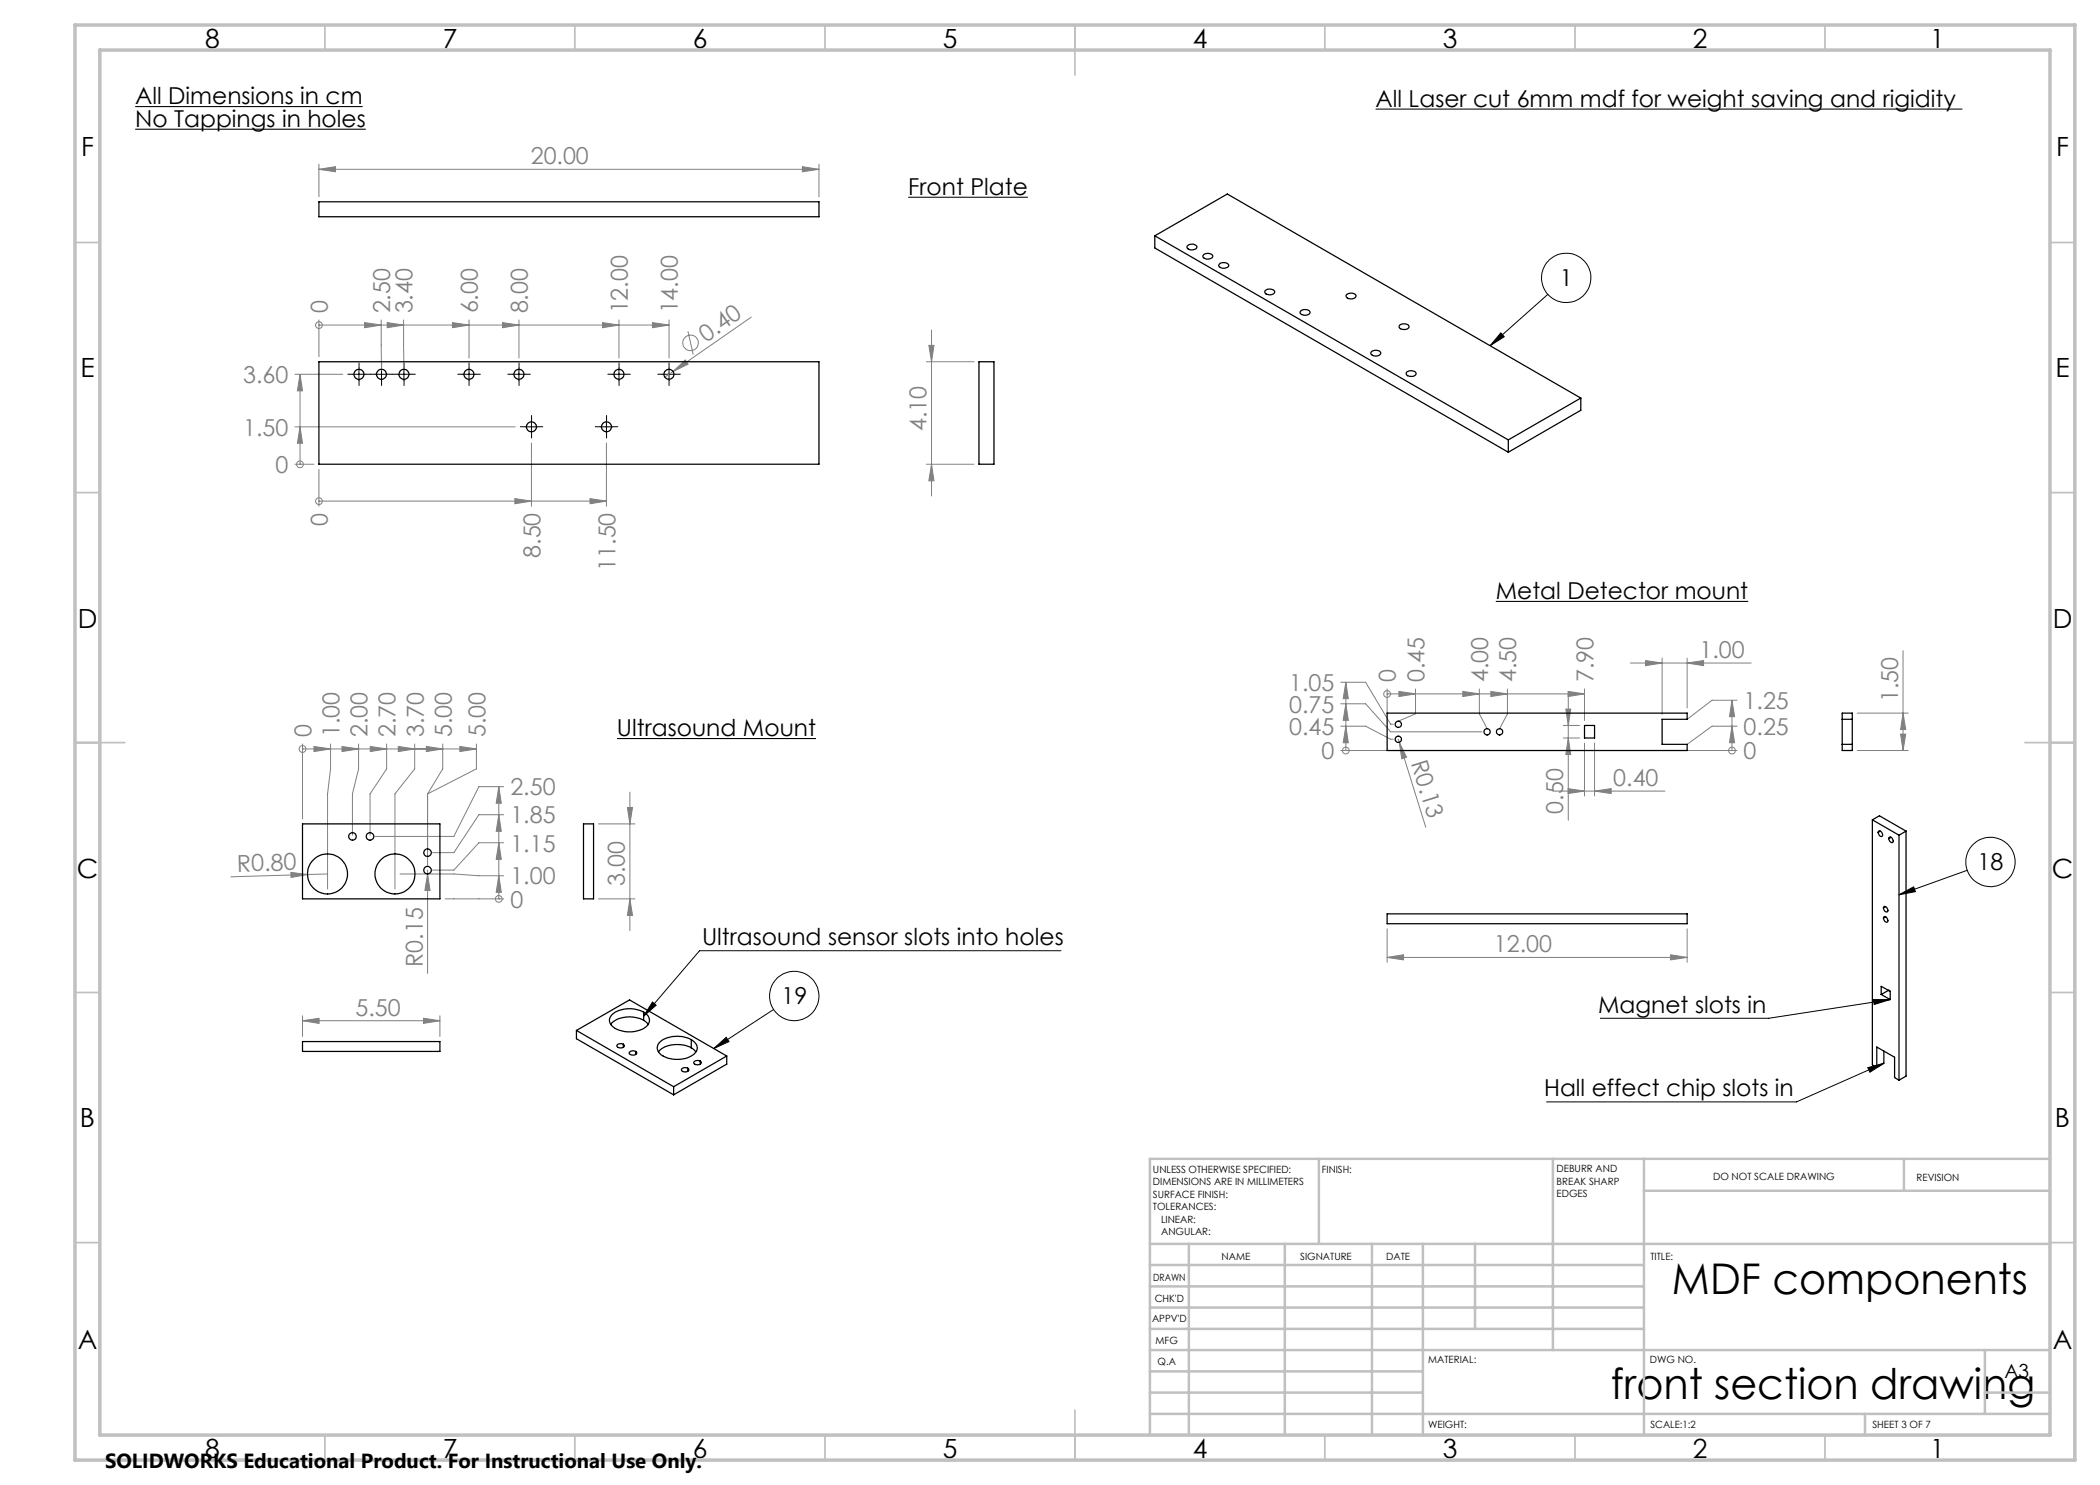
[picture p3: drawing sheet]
<svg xmlns="http://www.w3.org/2000/svg" width="420mm" height="297mm" viewBox="0 0 420 297" stroke-linecap="round" stroke-linejoin="round" font-family="sans-serif">
<g fill="none" stroke="#808080" stroke-width=".2">
<path d="M63.8 33.9l3.3-.6v1.1zM63.8 32.8v6.6M63.8 33.9h100M160.5 33.3l3.3 .6-3.3 .5zM163.8 32.8v6.6M59 74.9h9.5M60 74.9v17.9M60 74.9l.5 3.3h-1zM63.8 65h.1M63.8 64v7.4M63.8 65h70M72.9 64.5l3.3 .5-3.3 .5z"/>
<path d="M76.2 64l.1 10v-.4M77.4 64.5l3.3 .5-3.3 .5zM80.7 64l.1 10v-.4M90.5 64.5l3.3 .5-3.3 .5zM93.8 64v7.6M100.5 64.5l3.3 .5-3.3 .5zM103.8 64v7.6M120.5 64.5l3.3 .5-3.3 .5zM123.8 64v7.6M130.5 64.5l3.3 .5-3.3 .5zM133.8 64v7.6M134.6 74.3l2.5-2.3 .5 .8z"/>
<path d="M134.6 74.3l-1.6 1.1M137.6 66.2l1 4.7M150.2 63.4l-15.6 10.9M185.3 72.4h9.5M185.8 69.1h1l-.5 3.3zM186.3 66v33.2M59 92.8h3.8M59 85.4h44M60 85.4l.5 3.2h-1zM60 92.8h.1M63.8 93.9v7.3M103 99.7l3.3 .5-3.3 .5z"/>
<path d="M106.3 88.6v12.6M118 99.7l3.3 .5-3.3 .5zM121.3 88.6v12.6M185.3 92.8h9.5M186.3 92.8l.5 3.4h-1zM63.8 100.2h.1M63.8 100.2h57.5M268.1 136.5h5l5 8.3h.6M269.2 136.5v13.6M269.2 136.5l.5 3.2h-1.1zM277.4 138.8h.1M277.4 137.8v4.8"/>
<path d="M277.4 138.8h39.5M279.8 138.3l3.3 .5-3.3 .5zM283.1 137.8v5l-3.5 1.4M292.6 138.3l3.3 .5-3.3 .5zM295.9 137.8v5l1.5 2.9M298.2 138.3l3.3 .5-3.3 .5zM301.5 137.8v5l-1.6 2.9M313.6 138.3l3.3 .5-3.3 .5zM313.7 138.7v25.3M316.9 137.8v6.3M326.1 132.6h24.1M329.1 132.1l3.3 .5-3.3 .5z"/>
<path d="M332.4 131.6v11.3M337.4 132.6l3.3-.5v1zM337.4 131.6v10M380.6 130.1v20M60.5 149.8h.1M60.5 148.8v15M60.5 149.8h34.8M62.8 149.3l3.3 .5-3.3 .5zM66.1 148.8v5l-.6 5v19M68.4 149.3l3.3 .5-3.3 .5zM71.7 148.8v5l-1.2 5v8.2M74 149.3l3.3 .5-3.3 .5z"/>
<path d="M77.3 148.8v5l-3.3 5v8.2M79.7 149.3l3.2 .5-3.2 .5zM82.9 148.8v5l-3.9 5v19M85.3 149.3l3.2 .5-3.2 .5zM85.5 158.8v14.2M88.5 148.8v5l-3 5M92 149.3l3.3 .5-3.3 .5zM95.3 148.8v5l-9.8 5M99.8 157.3l.5 3.4h-1.1zM99.8 157.3v22.5M100.8 157.3h-5l-5 10h-15.8M126 158.4v27.7"/>
<path d="M268.1 150.1h9.3M268.1 145.2h5l5 2.6h.6M268.1 140.8h5l5 5.6h18.3M269.2 145.2l.5 3.4h-1.1zM269.2 140.8l.5 3.3h-1.1zM269.2 150.1h.1M277.4 142.6h.1M279.6 147.8l.3 .6M279.9 148.4l1.4 3-.9 .4zM279.9 148.4l5.3 17M310.6 158.2h22.4M312.7 145.1h3.2"/>
<path d="M312.7 147.6h3.2M313.2 141.8h.9l-.4 3.3zM313.6 157.7l3.3 .5-3.3 .5zM313.7 147.6l.4 3.3h-.9zM316.9 148.6v10.6M318.9 158.2l3.3-.5v1zM318.9 148.6v10.6M337.4 150.1h10M346.4 140v10.1M346.4 145.2l.5 3.4h-1zM346.4 140l.5 3.3h-1zM346.4 150.1h.1"/>
<path d="M347.4 145.2h-5l-5 3.7M347.4 140h-5l-5 3.9M371.4 150.1h10.2M371.4 142.6h10.2M380.1 146.8h1l-.5 3.3zM380.6 142.6l.5 3.3h-1zM58.2 174.5l3.3 .4-3.3 .6zM61.5 174.9l-15.3 .5M65.5 174.8l-4 .1M80 174.8h10.8l5 .4h5M85.5 174.8l.5 3.3h-1zM85.5 174v20.7"/>
<path d="M89 179.8h11.8M99.8 175.2l.5 3.3h-1.1zM99.8 168.6l.5 3.3h-1.1zM99.8 162.9l.5 3.4h-1.1zM99.8 179.8h.1M100.8 168.6h-5l-5 5.4h-4.3M100.8 162.9h-5l-5 7.6h-4.3M119.7 179.8h7.3M119.7 164.8h7.3M125.5 161.5h1l-.5 3.3zM126 179.8l.5 3.3h-1zM277.4 191.5l3.3-.5v1z"/>
<path d="M277.4 185.8v6.7M277.4 191.5h60M334.1 191l3.3 .5-3.3 .5zM337.4 185.8v6.7M60.5 204.1l3.3-.4v1zM60.5 203.2v4.1M60.5 204.1h27.5M84.7 203.7l3.3 .4-3.3 .6zM88 203.2v4.1"/>
<circle cx="63.8" cy="65" r=".68"/>
<circle cx="138.1" cy="68.6" r="1.55"/>
<circle cx="60" cy="92.9" r=".68"/>
<circle cx="63.8" cy="100.2" r=".68"/>
<circle cx="277.4" cy="138.8" r=".68"/>
<circle cx="60.5" cy="149.8" r=".68"/>
<circle cx="269.2" cy="150.1" r=".68"/>
<circle cx="346.4" cy="150.1" r=".67"/>
<circle cx="99.8" cy="179.8" r=".68"/>
</g>
<path d="M27 21.3h45.5M27 25.8h46.2M181.6 39.5h24M275.1 21.8h117.4M299.2 120.3h50.4M123.4 147.7h39.8" fill="none" stroke="#000" stroke-width=".21"/>
<g fill="none" stroke="#000" stroke-width=".2">
<path d="M309.6 58.9l-11.6 10.2M70.6 74.9h2.5M71.8 73.6v2.5M75 74.9h2.5M76.3 73.6v2.5M79.6 74.9h2.5M80.8 73.6v2.5M92.5 74.9h2.5M93.8 73.6v2.5M102.6 74.9h2.5M103.8 73.6v2.5M122.6 74.9h2.5"/>
<path d="M123.8 73.6v2.5M132.5 74.9h2.5M133.8 73.6v2.5M300.2 66.6l.6 .7-2.8 1.8zM105.1 85.4h2.5M106.3 84.1v2.5M120.1 85.4h2.5M121.3 84.1v2.5M379.8 179l2.9-1.6 .4 .9zM393.5 174.1l-13.7 4.9M212.2 190.1h-72.3l-11.2 13.1M374.7 199.9h3.3l-3.2 1z"/>
<path d="M378 199.9l-24.2 3.8h-33.7M130.5 200.4l.7 .6-2.5 2.2zM142.7 209.7l2.5-2.2 .6 .8zM154.7 201.9l-12 7.8M373.6 213.5l3.2-.8-2.8 1.8zM376.8 212.7l-17.5 7.7h-50"/>
<circle cx="313.2" cy="55.6" r="4.9"/>
<circle cx="398.1" cy="172.4" r="4.9"/>
<circle cx="158.9" cy="199.2" r="4.9"/>
</g>
<g fill="none" stroke="#000" stroke-width=".2" stroke-dasharray="15.2 1.3 1.3 1.3">
<path d="M70.6 74.8h-1M71.8 73.6v-1M71.8 76.1v1M73.1 74.8h1M75.1 74.8h-1M76.3 73.6v-1M76.3 76.1v1M77.6 74.8h1M79.6 74.8h-1M80.8 73.6v-1M80.8 76.1v1M82.1 74.8h1"/>
<path d="M92.6 74.8h-1M93.8 73.6v-1M93.8 76.1v1M95.1 74.8h1M102.6 74.8h-1M103.8 73.6v-1M103.8 76.1v1M105.1 74.8h1M122.6 74.8h-1M123.8 73.6v-1M123.8 76.1v1M125.1 74.8h1"/>
<path d="M132.6 74.8h-1M133.8 73.6v-1M133.8 76.1v1M135.1 74.8h1M105.1 85.3h-1M106.3 84.1v-1M106.3 86.6v1M107.6 85.3h1M120.1 85.3h-1M121.3 84.1v-1M121.3 86.6v1M122.6 85.3h1"/>
</g>
<g fill="none" stroke="#c0c0c0" stroke-width=".35">
<path d="M65 5v5M115 5v5M165 5v5M215 5v10M265 5v5M315 5v5M365 5v5M15 48.5h5M410 48.5h5M15 98.5h5M410 98.5h5M15 148.5h10"/>
<path d="M405 148.5h10M15 198.5h5M410 198.5h5M15 248.5h5M410 248.5h5M65 287v5M115 287v5M165 287v5M215 282v10M265 287v5M315 287v5M365 287v5"/>
</g>
<g fill="none" stroke="#c0c0c0" stroke-width=".5">
<path d="M263.8 231.8v17M310.6 231.8v38.2M328.8 231.8v55.2M328.8 238.2h81.2M380.8 231.8v6.4M410 231.8h-180v55.2M230 248.8h180M230 257.3h98.8M230 253h98.8M237.8 248.8v38.2M257 248.8v38.2M274.4 248.8v38.2"/>
<path d="M284.6 248.8v38.2M295 248.8v17M230 265.8h98.8M230 261.5h98.8M230 278.5h54.6M230 274.3h54.6M230 270h180M397 278.5h13M397 270v12.8M230 282.8h180M373 282.8v4.2"/>
</g>
<path d="M15 5h400v287h-400zM20 10h390v277h-390z" fill="none" stroke="#c0c0c0" stroke-width=".7"/>
<path d="M300.2 66.6l.6 .7-2.8 1.8zM142.7 209.7l2.5-2.2 .6 .8zM130.5 200.4l.7 .6-2.5 2.2zM374.7 199.9h3.3l-3.2 1zM373.6 213.5l3.2-.8-2.8 1.8zM379.8 179l2.9-1.6 .4 .9z" fill="#000"/>
<g fill="#808080">
<path d="M58.2 174.5l3.3 .4-3.3 .6z"/>
<path d="M134.6 74.3l2.5-2.3 .5 .8z"/>
<path d="M279.9 148.4l1.4 3-.9 .4z"/>
<path d="M60 85.4l.5 3.2h-1zM60 74.9l.5 3.3h-1zM99.8 175.2l.5 3.3h-1.1zM99.8 168.6l.5 3.3h-1.1zM99.8 162.9l.5 3.4h-1.1zM99.8 157.3l.5 3.4h-1.1z"/>
<path d="M346.4 145.2l.5 3.4h-1zM346.4 140l.5 3.3h-1zM269.2 145.2l.5 3.4h-1.1zM269.2 140.8l.5 3.3h-1.1zM269.2 136.5l.5 3.2h-1.1z"/>
<path d="M72.9 64.5l3.3 .5-3.3 .5zM77.4 64.5l3.3 .5-3.3 .5zM90.5 64.5l3.3 .5-3.3 .5zM100.5 64.5l3.3 .5-3.3 .5zM120.5 64.5l3.3 .5-3.3 .5zM130.5 64.5l3.3 .5-3.3 .5zM103 99.7l3.3 .5-3.3 .5zM118 99.7l3.3 .5-3.3 .5zM62.8 149.3l3.3 .5-3.3 .5zM68.4 149.3l3.3 .5-3.3 .5zM74 149.3l3.3 .5-3.3 .5zM79.7 149.3l3.2 .5-3.2 .5zM85.3 149.3l3.2 .5-3.2 .5zM92 149.3l3.3 .5-3.3 .5z"/>
<path d="M279.8 138.3l3.3 .5-3.3 .5zM292.6 138.3l3.3 .5-3.3 .5zM298.2 138.3l3.3 .5-3.3 .5zM313.6 138.3l3.3 .5-3.3 .5z"/>
<path d="M84.7 203.7l3.3 .4-3.3 .6zM60.5 204.1l3.3-.4v1z"/>
<path d="M63.8 33.9l3.3-.6v1.1zM160.5 33.3l3.3 .6-3.3 .5z"/>
<path d="M329.1 132.1l3.3 .5-3.3 .5zM337.4 132.6l3.3-.5v1z"/>
<path d="M313.6 157.7l3.3 .5-3.3 .5zM318.9 158.2l3.3-.5v1z"/>
<path d="M85.5 174.8l-.5 3.3h1zM380.1 146.8h1l-.5 3.3zM380.6 142.6l.5 3.3h-1z"/>
<path d="M185.8 69.1h1l-.5 3.3zM186.3 92.8l.5 3.4h-1zM125.5 161.5h1l-.5 3.3zM126 179.8l.5 3.3h-1z"/>
<path d="M313.2 141.8h.9l-.4 3.3zM313.7 147.6l.4 3.3h-.9z"/>
<path d="M277.4 191.5l3.3-.5v1zM334.1 191l3.3 .5-3.3 .5z"/>
</g>
<g fill="none" stroke="#000" stroke-width=".25">
<path d="M63.8 40.4h100v3h-100zM231 47.2v2.4l70.7 40.8M231 47.2l70.7 40.8M231 47.2l14.5-8.4 70.7 40.8M237.4 49.2a1.26 1.26 0 0 1 2 .2 1.13 1.13 0 0 1-1 .6 1.13 1.13 0 0 1-1-.6zM240.7 50.9a1.26 1.26 0 0 1 1.9 .3 1.13 1.13 0 0 1-1 .6 1.13 1.13 0 0 1-1-.6zM243.9 52.8a1.15 1.15 0 0 1 1.8 .4 1.23 1.23 0 0 1-2-.1zM253.1 58.1a1.31 1.31 0 0 1 1.9 .2 1.13 1.13 0 0 1-1 .7 1.13 1.13 0 0 1-1.1-.6zM269.2 59a1.29 1.29 0 0 1 2 .2 1.13 1.13 0 0 1-1 .6 1.13 1.13 0 0 1-1-.6zM63.8 72.4h100v20.4h-100zM195.8 72.4h3v20.4h-3zM260.2 62.2a1.15 1.15 0 0 1 1.8 .4 1.23 1.23 0 0 1-2-.2z"/>
<path d="M274.3 70.3a1.15 1.15 0 0 1 1.9 .4 1.2 1.2 0 0 1-2.1-.1zM280 65a1.34 1.34 0 0 1 1.8 .3 1.13 1.13 0 0 1-2 .2zM281.4 74.4a1.34 1.34 0 0 1 1.8 .2 1.11 1.11 0 0 1-1.9 .3zM316.2 79.6l-14.5 8.4M316.2 79.6v2.5l-14.5 8.3M301.7 88v2.4M277.4 142.6h60v1.3h-5v5h5v1.2h-60zM316.9 145.1h2v2.5h-2zM368.4 142.6h2.1v7.5h-2.1zM368.4 143.9h2.1M368.4 148.9h2.1M60.5 164.8h27.5v15h-27.5z"/>
<path d="M116.7 164.8h2v15h-2zM374.5 164l5.3 3M374.5 164v49l.9 .5M374.5 164l1.4-.8 5.3 3M375.7 166.3a.64 .64 0 0 1 .7 .3 .64 .64 0 0 1-.1 .7 .82 .82 0 0 1-.6-1zM376.1 166.2l-.5 .3M377.8 167.6a.61 .61 0 0 1 .7 .1 .61 .61 0 0 1 .1 .7 .69 .69 0 0 1-.8-.8zM378.2 167.5l-.4 .2M379.8 167v49M381.2 166.2v49l-1.4 .8M381.2 166.2l-1.4 .8M277.4 182.8h60v1.9h-60z"/>
<path d="M376.8 183.4a.64 .64 0 0 1 .7 .3 .64 .64 0 0 1-.1 .8 .82 .82 0 0 1-.6-1.1zM376.8 181.3a.7 .7 0 0 1 .6 1.1 .77 .77 0 0 1-.6-1.1zM377.1 181.3l-.4 .3M377.1 183.4l-.4 .2M377.7 198.1h.1M377.7 198.1l-1.5 .8M377.7 198.1l.3 .2M378 198.3v1.6l-1.8-1M378 198.3l-1.8-1v1.6M60.5 208.3h27.5v2h-27.5zM115.3 206.1l10.6-6.1 19.4 11.2M115.3 206.1l19.4 11.2"/>
<path d="M115.3 206.1v1.6l19.4 11.3M122.3 203a5.7 5.7 0 0 1 7.3 .1 1.76 1.76 0 0 1-1.1 2.7 5.9 5.9 0 0 1-6.2-.7 1.49 1.49 0 0 1 0-2.1zM123.4 209a.83 .83 0 0 1 1.4 .3 .81 .81 0 0 1-.7 .3 .81 .81 0 0 1-.7-.5zM124.7 208.8v.7M125.9 210.4a.92 .92 0 0 1 1.5 .2 .89 .89 0 0 1-1.6 0zM127.1 210.3v.6M128.7 204.1l.9 .8M128.7 204.1a5.6 5.6 0 0 0-6.5 .7v.1M128.7 202.4v1.7M131.9 208.5a5.7 5.7 0 0 1 7.1 0 1.63 1.63 0 0 1-.7 2.7 5.7 5.7 0 0 1-6.5-.7 1.5 1.5 0 0 1 .1-2zM134.7 217.3v1.7M136.3 213.8a.83 .83 0 0 1 1.5 .3 .81 .81 0 0 1-.8 .3 .81 .81 0 0 1-.7-.5z"/>
<path d="M137.5 213.6v.7M138.3 209.6l.9 .8M138.3 209.6a5.9 5.9 0 0 0-6.4 .5l-.2 .3M138.3 207.9v1.7M138.8 212.3a.92 .92 0 0 1 1.5 .3 .89 .89 0 0 1-1.6-.1zM140.1 212.2v.6M145.3 211.2l-10.6 6.1M145.3 211.2v1.6l-10.6 6.2M375.4 213.5v-4.1l3.5 2.1v4l.9 .5M376.8 210.2v2.5l-1.4 .8"/>
<circle cx="71.8" cy="74.9" r="1"/>
<circle cx="76.3" cy="74.9" r=".99"/>
<circle cx="80.8" cy="74.9" r="1"/>
<circle cx="93.8" cy="74.9" r=".99"/>
<circle cx="103.8" cy="74.9" r="1"/>
<circle cx="123.8" cy="74.9" r="1"/>
<circle cx="133.8" cy="74.9" r="1"/>
<circle cx="106.3" cy="85.4" r="1"/>
<circle cx="121.3" cy="85.4" r="1"/>
<circle cx="279.7" cy="144.9" r=".62"/>
<circle cx="279.7" cy="147.9" r=".62"/>
<circle cx="297.4" cy="146.4" r=".63"/>
<circle cx="299.9" cy="146.4" r=".63"/>
<circle cx="65.5" cy="174.8" r="4"/>
<circle cx="70.5" cy="167.3" r=".75"/>
<circle cx="74" cy="167.3" r=".75"/>
<circle cx="79" cy="174.8" r="4"/>
<circle cx="85.5" cy="174" r=".75"/>
<circle cx="85.5" cy="170.5" r=".74"/>
</g>
<g font-size="8.5">
<text x="334.4" y="258.8">MDF components</text>
<text x="322.2" y="279.7">front section drawing</text>
</g>
<g font-size="5.3">
<text x="41" y="9.5">8</text>
<text x="88.5" y="9.5">7</text>
<text x="138.5" y="9.5">6</text>
<text x="188.5" y="9.5">5</text>
<text x="238.5" y="9.5">4</text>
<text x="288.5" y="9.5">3</text>
<text x="338.5" y="9.5">2</text>
<text x="386" y="9.5">1</text>
<text x="16.2" y="31.3">F</text>
<text x="411.2" y="31.3">F</text>
<text x="16.1" y="75.5">E</text>
<text x="411.1" y="75.5">E</text>
<text x="15.5" y="125.5">D</text>
<text x="410.5" y="125.5">D</text>
<text x="15.4" y="175.5">C</text>
<text x="410.4" y="175.5">C</text>
<text x="16" y="225.5">B</text>
<text x="411" y="225.5">B</text>
<text x="15.5" y="269.8">A</text>
<text x="410.5" y="269.8">A</text>
<text x="41" y="291.5">8</text>
<text x="88.5" y="291.5">7</text>
<text x="138.5" y="291.5">6</text>
<text x="188.5" y="291.5">5</text>
<text x="238.5" y="291.5">4</text>
<text x="288.5" y="291.5">3</text>
<text x="338.5" y="291.5">2</text>
<text x="386" y="291.5">1</text>
</g>
<g font-size="4.7">
<text x="27" y="20.8">All Dimensions in cm</text>
<text x="275.1" y="21.3">All Laser cut 6mm mdf for weight saving and rigidity</text>
<text x="27" y="25.3">No Tappings in holes</text>
<text x="181.6" y="38.9">Front Plate</text>
<text x="312" y="57.2">1</text>
<text x="299.2" y="119.8">Metal Detector mount</text>
<text x="123.4" y="147.2">Ultrasound Mount</text>
<text x="395.5" y="174">18</text>
<text x="140.4" y="189.1">Ultrasound sensor slots into holes</text>
<text x="156.3" y="200.8">19</text>
<text x="319.6" y="202.6">Magnet slots in</text>
<text x="308.8" y="219.3">Hall effect chip slots in</text>
</g>
<g font-size="4.7" fill="#808080">
<text x="106.1" y="32.8">20.00</text>
<text x="65.6" y="62.7" transform="rotate(-90 65.6 62.7)">0</text>
<text x="78" y="62.7" transform="rotate(-90 78 62.7)">2.50</text>
<text x="82.5" y="62.7" transform="rotate(-90 82.5 62.7)">3.40</text>
<text x="95.6" y="62.7" transform="rotate(-90 95.6 62.7)">6.00</text>
<text x="105.6" y="62.7" transform="rotate(-90 105.6 62.7)">8.00</text>
<text x="125.6" y="62.7" transform="rotate(-90 125.6 62.7)">12.00</text>
<text x="135.6" y="62.7" transform="rotate(-90 135.6 62.7)">14.00</text>
<text x="141.2" y="68.5" transform="rotate(-35 141.2 68.5)">0.40</text>
<text x="48.6" y="76.6">3.60</text>
<text x="48.6" y="87.1">1.50</text>
<text x="185.3" y="86.3" transform="rotate(-90 185.3 86.3)">4.10</text>
<text x="55.1" y="94.6">0</text>
<text x="65.6" y="105.1" transform="rotate(-90 65.6 105.1)">0</text>
<text x="108.1" y="111.6" transform="rotate(-90 108.1 111.6)">8.50</text>
<text x="123.1" y="114.2" transform="rotate(-90 123.1 114.2)">11.50</text>
<text x="339.9" y="131.6">1.00</text>
<text x="279.2" y="136.5" transform="rotate(-90 279.2 136.5)">0</text>
<text x="284.9" y="136.5" transform="rotate(-90 284.9 136.5)">0.45</text>
<text x="297.6" y="136.5" transform="rotate(-90 297.6 136.5)">4.00</text>
<text x="303.3" y="136.5" transform="rotate(-90 303.3 136.5)">4.50</text>
<text x="318.7" y="136.5" transform="rotate(-90 318.7 136.5)">7.90</text>
<text x="257.8" y="142.5">0.75</text>
<text x="257.8" y="138.2">1.05</text>
<text x="348.7" y="141.8">1.25</text>
<text x="379.6" y="140.5" transform="rotate(-90 379.6 140.5)">1.50</text>
<text x="62.3" y="147.5" transform="rotate(-90 62.3 147.5)">0</text>
<text x="67.9" y="147.5" transform="rotate(-90 67.9 147.5)">1.00</text>
<text x="73.5" y="147.5" transform="rotate(-90 73.5 147.5)">2.00</text>
<text x="79.1" y="147.5" transform="rotate(-90 79.1 147.5)">2.70</text>
<text x="84.7" y="147.5" transform="rotate(-90 84.7 147.5)">3.70</text>
<text x="90.4" y="147.5" transform="rotate(-90 90.4 147.5)">5.00</text>
<text x="97.1" y="147.5" transform="rotate(-90 97.1 147.5)">5.00</text>
<text x="257.8" y="147">0.45</text>
<text x="348.7" y="147">0.25</text>
<text x="264.3" y="151.9">0</text>
<text x="282.1" y="152.6" transform="rotate(73 282.1 152.6)">R0.13</text>
<text x="348.7" y="151.9">0</text>
<text x="102.1" y="159.1">2.50</text>
<text x="322.7" y="157.2">0.40</text>
<text x="102.1" y="164.7">1.85</text>
<text x="312.7" y="162.7" transform="rotate(-90 312.7 162.7)">0.50</text>
<text x="102.1" y="170.3">1.15</text>
<text x="47.5" y="174.3" transform="rotate(-2 47.5 174.3)">R0.80</text>
<text x="102.1" y="176.9">1.00</text>
<text x="125" y="177.3" transform="rotate(-90 125 177.3)">3.00</text>
<text x="102.1" y="181.5">0</text>
<text x="298.8" y="190.4">12.00</text>
<text x="84.6" y="193.4" transform="rotate(-90 84.6 193.4)">R0.15</text>
<text x="71.1" y="203.1">5.50</text>
</g>
<text font-size="4.1" x="21" y="293.7">SOLIDWORKS Educational Product. For Instructional Use Only.</text>
<text font-size="3.9" x="400.9" y="275.5">A3</text>
<g font-size="2">
<text x="230.6" y="234.6">UNLESS OTHERWISE SPECIFIED:</text>
<text x="230.6" y="237.1">DIMENSIONS ARE IN MILLIMETERS</text>
<text x="230.6" y="239.6">SURFACE FINISH:</text>
<text x="264.4" y="234.6">FINISH:</text>
<text x="311.3" y="234.5">DEBURR AND</text>
<text x="311.3" y="237">BREAK SHARP</text>
<text x="311.3" y="239.5">EDGES</text>
<text x="342.6" y="236">DO NOT SCALE DRAWING</text>
<text x="383.3" y="236.2">REVISION</text>
<text x="230.6" y="242.1">TOLERANCES:</text>
<text x="232.2" y="244.6">LINEAR:</text>
<text x="232.2" y="247.1">ANGULAR:</text>
<text x="244.3" y="252">NAME</text>
<text x="260" y="251.9">SIGNATURE</text>
<text x="277.2" y="251.9">DATE</text>
<text x="330.1" y="251.9">TITLE:</text>
<text x="230.6" y="256.1">DRAWN</text>
<text x="230.9" y="260.3">CHK'D</text>
<text x="230.4" y="264.4">APPV'D</text>
<text x="231.1" y="268.8">MFG</text>
<text x="231.5" y="273">Q.A</text>
<text x="285.6" y="272.5">MATERIAL:</text>
<text x="330" y="272.5">DWG NO.</text>
<text x="285.6" y="285.5">WEIGHT:</text>
<text x="330.1" y="285.6">SCALE:1:2</text>
<text x="374.5" y="285.6">SHEET 3 OF 7</text>
</g>
</svg>
